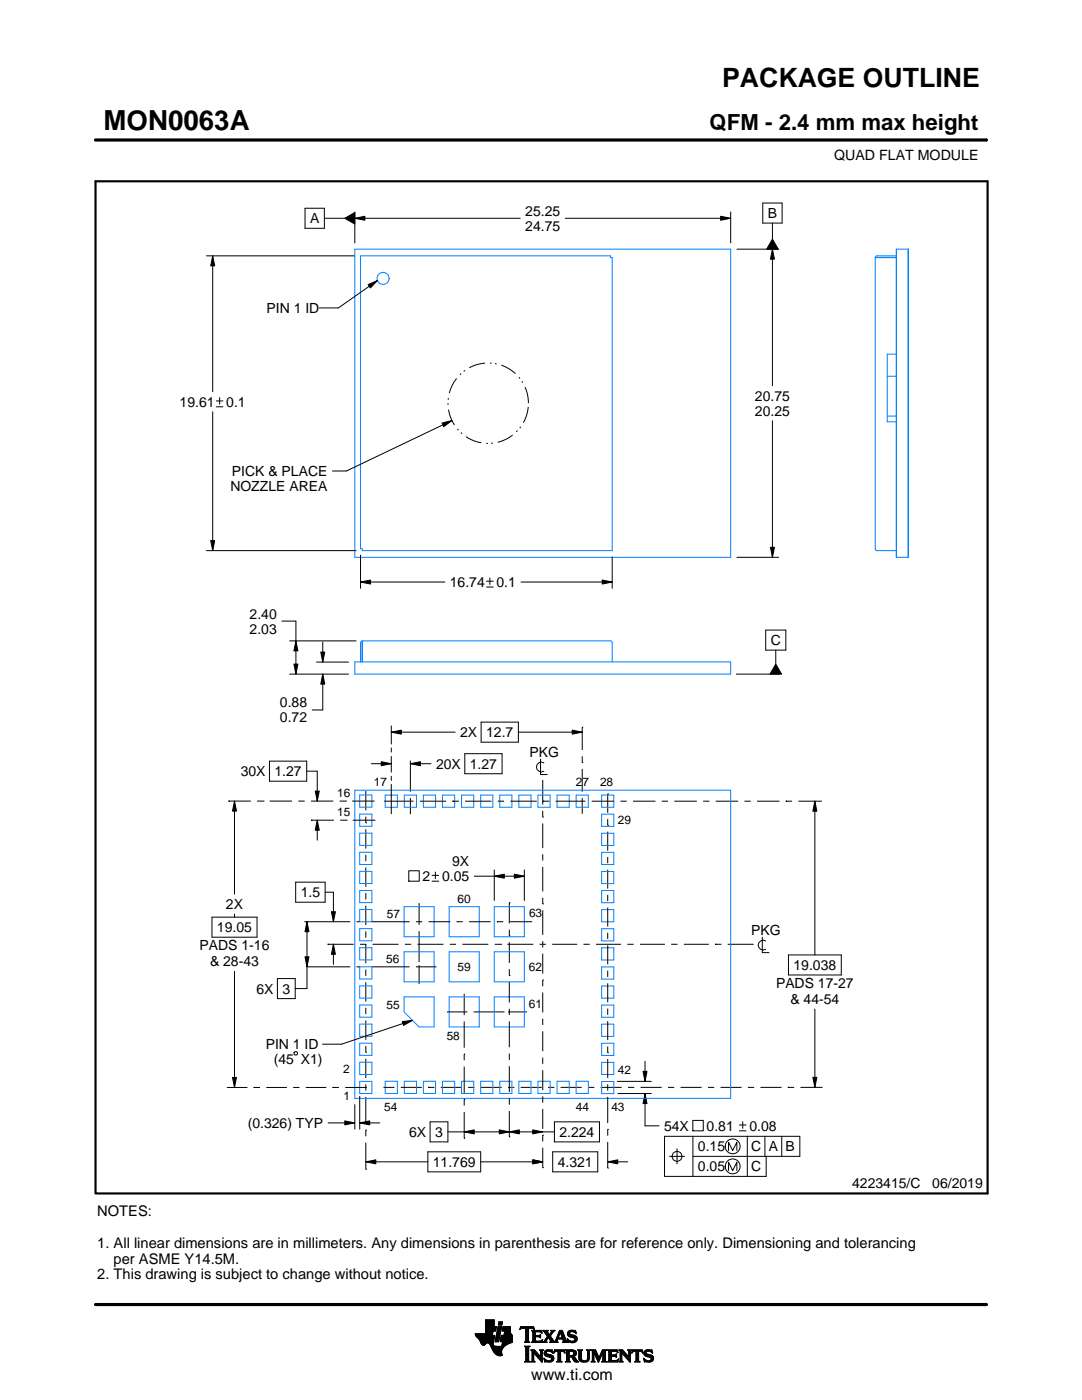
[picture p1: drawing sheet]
<svg xmlns="http://www.w3.org/2000/svg" width="216mm" height="279mm" viewBox="0 0 216 279" stroke-linecap="round" stroke-linejoin="round" font-family="sans-serif">
<g fill="none" stroke="#000" stroke-width=".2">
<path d="M19.1 27.9h177.7M196.8 27.7v.5M41.2 51.1h29.5M42.4 51.1l.4 2h-.8zM42.4 51.1v27.1M60.9 41.6h3.8v4h-3.8zM64.7 43.6h4.1M68.8 43.6l2-1.2v2.3zM70.8 43.6l2-.4v.8zM70.8 42.3v6.2M70.8 43.6h33M73.4 56.8l1.9-.8-1.4 1.5z"/>
<path d="M75.3 56l-7.8 5.5h-3.8M112.8 43.6h33M143.8 43.2l2 .4-2 .4zM145.8 42.3v6.2M147 49.7h8.4M152.2 40.5h3.9v4h-3.9zM154.1 49.7l.4 2h-.8zM154.1 44.5v3.2M154.1 49.7v27.3M154.1 47.7l1.2 2h-2.3zM43.8 79.4v1.3M42.4 82.2v27.7"/>
<path d="M43.2 80h1.3M43.2 81.2h1.3M88.2 84.4l2-.5-1.6 1.3zM90.2 83.9l-21.1 10.1h-2.8M154.1 84v27.2M41.2 109.9h29.8M42 107.9h.8l-.4 2zM71.9 116.2l2-.4v.8zM71.9 110.8v6.6M71.9 116.2h16.9M97.1 116h1.3M97.1 117.2h1.3"/>
<path d="M97.7 115.3v1.4M104 116.2h18.2M120.2 115.8l2 .4-2 .4zM122.2 111.1v6.3M147 111.2h8.4M153.7 109.2h.8l-.4 2zM56.2 124h2.8v10.5M57.8 134.5h11.7M57.8 127.9h13.2M58.6 132.5h.8l-.4 2zM59 127.9l.4 2h-.8zM63.2 132.1h6.3"/>
<path d="M64 130.1h.8l-.4 2zM64.4 134.5l.4 2h-.8zM64.4 128.1v4M64.4 134.5v7.2h-2.1M146.9 134.5h8.7M152.8 125.7h4v4h-4zM154.8 129.7v2.8M154.8 132.5l1.2 2h-2.4zM45.6 159.9h.1M45.6 159.9h4.4M46.8 159.9l.4 2h-.8zM46.8 159.9v18.5"/>
<path d="M51.3 159.9h1.3M52.6 159.9h.1M53.8 151.9h7.4v4h-7.4zM53.8 159.9h4.5M59.5 159.9h1.3M61.2 153.9h2.1v6M62 159.9h4.5M62.9 157.9h.8l-.4 2zM67.8 159.9h1.2M69 159.9h.1M70.3 159.9h4.4M73 157.9v3.8"/>
<path d="M74.1 152.4h4M76.1 152l2 .4-2 .4zM76.7 159.9h5.8M78.1 146.1l2-.4v.8zM78.1 144.9v3.6M78.1 149.3v.8M78.1 151v3.1M78.1 154.9v.8M78.1 156.5v5.9M78.1 146.1h12.7M81.9 152.4l2-.4v.8zM81.9 151.8v6.2"/>
<path d="M81.9 159.3v3.2M81.9 152.4h4.1M83.8 159.9h5.2M90.3 159.9h.1M90.3 159.9h1.3M92.7 150.4h7.5v4h-7.5zM92.8 159.9h5.3M96 144.1h7.4v4h-7.4zM99.3 159.9h1.3M101.8 159.9h5.3M103.4 146.1h12.8M107.9 151.5v3.1h1.3"/>
<path d="M108.3 155.7v4.9M108.4 159.9h.1M108.4 159.9h1.2M108.5 152.2a.98 .98 0 0 0-1.5 .9 .98 .98 0 0 0 1.5 .8M110.9 159.9h5.9M114.2 145.7l2 .4-2 .4zM116.1 159.9h.1M116.2 152.2h.1M116.2 145.1h.1M116.2 145.1v4.6M116.2 150.9v1.3M116.2 153.5v4.5"/>
<path d="M116.2 159.3v3.1M118.1 159.9h4.4M121.3 158.4h.1M121.3 158.4v3.8M123.8 159.9h1.3M126.3 159.9h4.5M132 159.9h1.3M134.6 159.9h4.4M140.3 159.9h1.3M142.8 159.9h4.5M148.5 159.9h1.3M151.1 159.9h4.4"/>
<path d="M156.8 159.9h.1M156.8 159.9h1.3M159.3 159.9h4.5M162.6 159.9l.4 2h-.8zM162.6 159.9v30.7M163.8 159.9h.1M59 176.1h5.9v4h-5.9zM62.1 163.7h.1M62.1 163.7h4.5M63.3 163.7l.4 2h-.8zM63.3 163.7v4M64.9 178.1h1.6v5.9"/>
<path d="M67.9 163.7h1.2M69.1 163.7h.1M70.4 163.7h4.5M73 164.2h.1M73 163v1.2M73 165.5v3.8M73 170.6v1.3M73 173.1v3.9M73 178.2v1.3M81.6 173.8h2.1v2.1h-2.1zM86.2 174.7h1.3M86.2 175.9h1.3"/>
<path d="M86.9 174v1.4M94.6 174.9h10M98.6 174.9l2-.4v.8zM98.6 173.6v6.1M102.6 174.5l2 .4-2 .4zM104.6 173.6v6.1M108.3 163.1h.1M108.3 161.8v1.3M108.3 164.3v4.9M108.3 170.5v1.2M108.3 173v4.9M108.3 179.2v1.2"/>
<path d="M121.3 164.7h.1M121.3 163.5v1.2M121.3 166v3.8M121.3 171v1.3M121.3 173.5v3.8M121.3 178.6v1.2M42.3 183h9v4h-9zM46.8 182.4v.6M46.8 193.8v23.2M55.4 195.3h3.5v4h-3.5zM60.7 184h9.2M60.9 191h.8l-.4 2z"/>
<path d="M61.2 193h8.7M61.3 184l.4 2h-.8zM61.3 184v13.3h-2.4M65.4 188.5h.1M65.4 188.5h5.2M66.1 182h.8l-.4 2zM66.5 188.5l.4 2h-.8zM66.5 188.5v4M71.1 193h.7M71.1 184h.7M71.8 188.5h1.3M73 180.8v3.8"/>
<path d="M73 185.9v1.2M73 188.4v3.8M73 193.5v1.3M73 196v3.9M74.2 193h7.5M74.2 184h7.5M74.3 188.5h5.2M80.8 188.5h1.2M83 193h4.1M83 184h1.3M83.3 188.5h5.2M83.6 180.2v4.4"/>
<path d="M83.6 185.8v6.2M83.6 192.6v3.8M85.5 184h4.3M89.7 188.5h1.3M91.1 184h1.2M92.3 188.5h5.2M92.6 198.3v4.3M93.6 184h4.3M98.7 188.5h1.3M99.2 184h.1M99.2 184h1.2M100 188.5h.1"/>
<path d="M101.2 188.5h5.2M101.6 194.7h.1M101.6 186.8h.1M101.6 180.1h.1M101.6 180.1v4.2M101.6 185.5v1.3M101.6 188v4.2M101.6 193.4v1.3M101.6 195.9v4.2M101.7 184h4.3M106 184h.1M107.7 188.5h1.2"/>
<path d="M108.3 195.6h.1M108.3 180.4h.1M108.3 181.7v4.9M108.3 187.8v1.3M108.3 190.3v4M108.3 195.6v1.2M108.3 198.1v4M110.2 188.5h5M116.4 188.5h1.3M118.9 188.5h5M121.3 181.1v3.8M121.3 186.2v1.2"/>
<path d="M121.3 188.7v3.8M121.3 193.7v1.3M121.3 196.2v3.8M125.2 188.5h1.2M127.7 188.5h5M133.9 188.5h1.3M136.5 188.5h4.9M142.7 188.5h.1M142.7 188.5h1.3M145.2 188.5h5M150.2 188.5h.1M152.1 187v3.1h1.3"/>
<path d="M152.8 187.8a.98 .98 0 0 0-1.5 .8 .98 .98 0 0 0 1.5 .9M157.3 190.6h10.6v4h-10.6zM45.3 217h4.1M46.4 215h.8l-.4 2zM50.6 217h.1M50.6 217h1.3M53.1 217h4.1M58.5 217h1.3M58.8 209.9h.4l.1 .2v.3l-.1 .2h-.4l-.1-.2v-.3zM61 217h4.1M66.4 217h.1M66.4 217h1.2"/>
<path d="M68.9 217h4.1M71.8 218.8v6.5M73 217h.1M73 210h.1M73 201.1v1.3M73 203.6v3.9M73 208.8v1.2M73 211.3v3.8M73 216.4v1.3M73 218.9v5.4M76.5 217h2.2M78.1 217h.1"/>
<path d="M80 217h4.2M80.3 203.9l2-.3-1.8 1zM82.3 203.6l-14.1 4.8h-3.8M85.4 217h.1M85.4 217h1.3M87.9 217h4.2M89.2 202h4.1M92.6 210.4h.1M92.6 219.4h.1M92.6 203.8v5.3M92.6 210.4v1.2M92.6 212.9v5.2"/>
<path d="M92.6 219.4v1.3M93.4 217h1.3M94.5 202h6.2M95.9 217h4.2M101.4 202h3.8M101.4 217h1.2M101.6 201.3v1.3M101.6 203.8v5.2M101.6 210.3v1.2M101.6 212.8v5.1M101.6 219.2v1.3M103.9 217h4.2"/>
<path d="M108.3 203.3v1.3M108.3 205.8v4M108.3 211.1v1.2M108.3 213.6v3.9M108.3 218.8v1.3M109.3 217h1.3M111.9 217h4.2M117.3 217h1.3M119.8 217h4.2M121.2 217h.1M121.3 210.1h.1M121.3 201.3v1.2"/>
<path d="M121.3 203.8v3.8M121.3 208.8v1.3M121.3 211.4v3.7M121.3 216.4v1.3M121.3 218.9v5.2M123.2 215.8h6.8M123.3 218.2h6.7M125.3 217h1.3M127.8 217h4.2M128.3 213.8h.8l-.4 2zM128.7 218.2l.4 2h-.8zM128.7 218.2v6.5h2.8"/>
<path d="M128.7 211.8v4M133.3 217h1.2M135.8 217h4.2M141.3 217h1.2M143.8 217h4.2M149.2 217h1.3M151.7 217h4.2M157.2 217h.1M157.2 217h1.3M159.7 217h4.2M162.2 215h.8l-.4 2zM162.6 201.4v15.6"/>
<path d="M163.9 217h.1M65.5 224.1h5.3M68.8 223.7l2 .4-2 .4zM70.8 220.5v4.8M71.8 224.1l2-.4v.8zM71.8 224.1h4M73 231.9l2-.4v.8zM73 225.5h.1M73 233.4h.1M73 225.5v1.3M73 228v5.4M73 231.9h12.4"/>
<path d="M85.4 229.9h10.5v4h-10.5zM85.8 223.9h3.6v4h-3.6zM89.4 225.9h21.2M92.6 225.9l2-.4v.8zM92.6 227.2h.1M92.6 221.9v5.3M95.9 231.9h12.4M99.6 225.5l2 .4-2 .4zM101.6 225.9l2-.4v.8zM101.6 226.9h.1M101.6 221.7v5.2M106.3 225.5l2 .4-2 .4z"/>
<path d="M106.3 231.5l2 .4-2 .4zM108.3 226.5h.1M108.3 233h.1M108.3 221.3v4M108.3 226.5v1.3M108.3 229.1v3.9M110.3 229.9h9v4h-9zM110.6 223.9h9v4h-9zM121.3 231.9l2-.4v.8zM121.3 225.4h.1M121.3 233.1h.1M121.3 225.4v1.2"/>
<path d="M121.3 227.9v5.2M121.3 231.9h4M133.6 230.8h3M135.1 229.3v3M138.2 223.6h2.1v2.1h-2.1zM138.3 230.8h21.3v-4h-27v8h20.3v-4M138.3 226.8v8M145.4 229.6v-1.7l.8 1.7 .8-1.7v1.7M145.4 233.6v-1.7l.8 1.7 .8-1.7v1.7M147.5 224.5h1.4M147.5 225.7h1.4M148.2 223.9v1.3"/>
<path d="M149.1 226.8v8M152.6 226.8v4M156 226.8v4M94.8 266.2h3.5M94.8 266.3h3.5M94.9 266.4h3.3M94.9 266.5h3.8l-.2 1.2M94.9 266.5h3.8M95 266.6h3.7M95 266.7h3.7M95.1 266.8h3.6M95.2 266.9h3.4"/>
<path d="M95.3 267h3.3M95.4 267.1h3.2M95.5 267.2h3.1M95.6 267.3h3M95.7 267.4h2.8M95.7 267.5h2.8M95.8 267.6h2.7M95.8 267.7h2.7M95.9 267.8h2.6M95.9 267.9h2.5M95.9 268h2.5M96 268h1.1"/>
<path d="M96 268.1h1M96.1 268.2h.8M96.1 268.3h.7M96.2 268.4h.6M96.3 268.4h.4M96.9 266.1h1.4M96.9 266h1.4M96.9 265.9h1.4M96.9 265.8h1.5M96.9 265.7h1.5M96.9 264.7l2.2 .1-.2 .9h-.5l-.2 .8M96.9 265.6h2"/>
<path d="M96.9 265.5h2M96.9 265.4h2M96.9 265.3h2.1M96.9 265.2h2.1M96.9 265.1h2.1M96.9 265h2.1M96.9 264.9h2.1M96.9 264.8h2.2M96.9 264.6h1.7M96.9 264.5h1.7M96.9 264.4h1.7M96.9 264.3h1.7"/>
<path d="M96.9 264.2h1.7M96.9 264.1h1.7M96.9 264h1.7M96.9 263.9h1.7M96.9 263.8h1.7M96.9 263.7h1.7M96.9 263.6h1.7M96.9 263.5h1.7M96.9 263.4h1.7M97.5 268h.9M97.6 268.1h.8M97.7 268.2h.7"/>
<path d="M97.7 268.3h.7M97.8 268.4h.6M97.9 268.5h.6M97.9 268.6h.7M98 268.7h1.1M98 268.8h2.6M98 268.8h2.5M98.1 268.9h2.3M98.1 269h2.3M98.1 269.1h2.2M98.2 269.2h2.1M98.2 269.2h2"/>
<path d="M98.2 269.3h2M98.3 269.4h1.9M98.3 269.5h1.8M98.4 269.6h1.7M98.4 268v.4l.3 .2 2 .1M98.5 269.7h1.6M98.5 267.7l-.1 .3M98.5 269.8h1.6M98.6 269.9h1.5M98.6 264.8v-1.4h-1.7v2.8h-2.1l.1 .3 .7 .8 .7 1.1 .3 .1 .6-.5 .4 .1 1 1.8 .8 .6h.8l-.1-1 .8-1M98.6 270h1.5M98.7 270h1.4"/>
<path d="M98.8 270.1h1.3M98.8 267.7h.7M98.8 267.6h.7M98.8 267.5h.7M98.9 270.2h1.2M98.9 267.4h.7M98.9 267.3h.7M98.9 267.2h.7M98.9 267.1h.7M98.9 267h.7M98.9 270.3h1.3M99 266.9h.6"/>
<path d="M99 266.9h.7M99 266.8h.7M99 266.7h.7M99 266.6h.7M99 266.5h.7M99.1 270.4h1.1M99.1 266.4h.7M99.1 266.3h.7M99.1 266.2h.7M99.1 266.1h.7M99.1 266h.7M99.2 265.9h.7"/>
<path d="M99.2 265.8h.7M99.2 270.4h1M99.2 265.7h.7M99.2 265.6h.7M99.2 265.5h.7M99.3 265.4h.6M99.3 265.4h.7M99.3 265.3h.7M99.3 265.2h.7M99.3 265.1h.7M99.3 265h.7M99.4 270.5h.8"/>
<path d="M99.4 264.9h.7M99.4 264.8h.7M99.4 264.8h.7l-.6 3h-.7zM99.4 264.5l.2-.7h.7l-.2 .7h-.7M99.5 264.4h.6M99.5 264.3h.7M99.5 264.2h.7M99.5 264.1h.7M99.5 264h.7M99.5 263.9h.7M99.6 263.8h.7M99.8 270.6h.1"/>
<path d="M99.8 267.7h2.4M99.8 267.6h2.4M99.8 267.5h2.4M99.9 267.4h2.3M99.9 267.3h2.3M99.9 267.2h2.3M99.9 267.1h2.3M99.9 267h2.3M99.9 266.9h2.3M100 266.9h2.2M100 266.8h2.2M100 266.7h2.2"/>
<path d="M100 266.6h2.2M100 266.5h2.2M100.1 268.6h.7M100.2 268.5h.7M100.2 268.4h.8M100.2 268.4h.9M100.2 268.3h1M100.2 268.2h1.2M100.2 265.6h1.6M100.2 268.1h1.4M100.2 265.5h1.6M100.2 268h1.6"/>
<path d="M100.3 265.4h1.5M100.3 268h1.7M100.3 267.9h1.9M100.3 265.3h1.5M100.3 267.8h1.9M100.3 265.2h1.5M100.3 265.1h1.5M100.3 265h1.5M100.4 264.9h1.4M100.4 264.8h1.4M100.6 266.5l.1-.8h-.5l.2-.9h1.4l.1 1.1 .3 .6v1.4l-1.3 .6M100.6 266.4h1.5"/>
<path d="M100.6 266.3h1.4M100.6 266.2h1.4M100.6 266.1h1.3M100.7 266h1.2M100.7 265.9h1.2M100.7 265.8h1.1M100.7 265.7h1.1M102.2 266.5h-2.2l-.2 1.1 .5 .2-.2 .9M103.7 265.3h.1M103.8 265.2h.2M103.8 265h2.8M103.8 264.9h2.7"/>
<path d="M103.9 264.8h2.6M104.7 267.8h1M104.7 271.8h1.1M104.7 268.7h1M104.8 267.7h.7M104.8 271.7h.8M104.9 265.2h.6M104.9 268.9h.6M104.9 267.6h.6M104.9 267.5l-.2 .3M104.9 267.5h.6M104.9 267.4h.6"/>
<path d="M104.9 267.3h.6M104.9 267.2h.6M104.9 267.1h.6M104.9 267h.6M104.9 266.8h.6M104.9 266.7h.6M104.9 266.6h.6M104.9 266.5h.6M104.9 266.4h.6M104.9 266.3h.6M104.9 266.2h.6M104.9 266.1h.6"/>
<path d="M104.9 265.9h.6M104.9 265.8h.6M104.9 265.7h.6M104.9 265.6h.6M104.9 265.5h.6M104.9 265.4h.6M104.9 265.3h.6M104.9 271.5h.6M104.9 269h.6M104.9 271.4h.6M104.9 271.4v-2.4l-.2-.4h1.1l-.3 .4v2.4M104.9 271.4l-.2 .4h1.1l-.3-.4"/>
<path d="M104.9 271.3h.6M104.9 271.2h.6M104.9 271.1h.6M104.9 271h.6M104.9 270.9h.6M104.9 270.8h.6M104.9 270.6h.6M104.9 270.5h.6M104.9 270.4h.6M104.9 270.3h.6M104.9 270.2h.6M104.9 270.1h.6"/>
<path d="M104.9 270h.6M104.9 269.9h.6M104.9 269.8h.6M104.9 269.6h.6M104.9 269.5h.6M104.9 269.4h.6M104.9 269.3h.6M104.9 269.2h.6M104.9 269.1h.6M105.5 267.5l.2 .3M105.5 267.5v-2.3l.7-.1 .4 .3-.1-.6h-2.6l-.1 .6 .4-.3 .7 .1v2.3M105.7 267.8h-1"/>
<path d="M105.9 271.8h.8M105.9 269.4h.8M106.1 269.5h.7M106.1 267.8h2M106.1 271.7h.5M106.2 269.6h.7M106.2 271.5h.3M106.2 265.6h1.8M106.2 269.8h.8M106.2 271.4h.3M106.2 271.4l-.3 .4h.8l-.2-.4M106.2 271.3h.3"/>
<path d="M106.2 271.2h.3M106.2 271.1h.3M106.2 271h.3M106.2 270.9h.3M106.2 270.8h.3M106.2 270.6h.3M106.2 270.5h.3M106.2 270.4h.3M106.2 270.3h.3M106.2 270.2h.3M106.2 270.1h.3M106.2 270h1"/>
<path d="M106.2 269.9h.9M106.2 269.8v1.6M106.2 269.8l-.3-.4h.8l1.2 1.4M106.3 267.7h1.8M106.3 265.7h1.8M106.3 267.6h.6M106.3 265.8h.6M106.3 267.5l-.2 .3M106.3 267.5h.5M106.3 267.4h.5M106.3 267.3h.5M106.3 267.2h.5"/>
<path d="M106.3 267.1h.5M106.3 267h.5M106.3 266.8h.5M106.3 266.7h1.6M106.3 266.6h1.6M106.3 266.5h.5M106.3 266.4h.5M106.3 266.3h.5M106.3 266.2h.5M106.3 266.1h.5M106.3 265.9h.5M106.4 265.2h.2"/>
<path d="M106.5 270h.1M106.5 270v1.4M106.5 265.3h.1M106.6 270.1h.7M106.7 270.2h.7M106.8 270.3h.7M106.8 265.9l.2-.1h.6l.6 .2-.2-.5h-1.9l.2 .3v1.7M106.8 265.9v.6h.8l.3-.2v.7M106.9 270.4h.7M107 270.5h.7M107.1 270.6h.7M107.2 270.8h1"/>
<path d="M107.3 270.9h.9M107.4 271h.8M107.5 271.1h.7M107.6 271.2h.6M107.6 266.5h.3M107.7 271.3h.5M107.7 269.4h.7M107.7 266.8h.2M107.7 267.6h.5M107.8 266.4h.1M107.8 271.4h.4M107.8 267h.1"/>
<path d="M107.8 265.8h.3M107.8 269.5h.5M107.9 271.5h.3M107.9 269.6h.3M107.9 267l-.3-.2h-.8l.1 .8h.9l.5-.2M107.9 269.8h.3M107.9 270.6h.3M107.9 270.5h.3M107.9 270.4h.3M107.9 270.3h.3M107.9 270.2h.3M107.9 270.1h.3"/>
<path d="M107.9 270h.3M107.9 269.9h.3M107.9 269.8v1M107.9 269.8l-.2-.4h.7l-.2 .4M108 271.7h.2M108 265.9h.1M108 267.5h.2M108.1 271.8h.1M108.1 266.1h.1M108.2 267.4h.1M108.2 269.8v2.1l-1.7-1.9M108.2 267.8h.9"/>
<path d="M108.3 267.4l-.2 .5-2-.1M108.3 265.6h1M108.5 267.7h.5M108.5 271.1l.8 .4h.5l.2-.1-.1-.4-1-.4-.3-.3 .1-.7 .7-.2 .6 .1 .2-.1 .1 .6-.9-.3-.3 .1-.1 .3 1.3 .4 .2 .6M108.5 271.1h.1M108.5 265.7h.7M108.5 271.2h.2M108.6 271.3h.2M108.6 270.1h.4M108.6 270h.4M108.6 270.2h.6M108.6 267.6h.4"/>
<path d="M108.6 271.4h.4M108.6 269.9h.4M108.6 270.3h1M108.6 265.8h.7M108.6 271.5h.8M108.6 269.8h.5M108.7 271.7h1.5M108.7 270.4h1.3M108.7 267.5h.3M108.7 271.8h.1M108.7 265.9h.6M108.7 269.6h1.5"/>
<path d="M108.8 267.4h.3M108.8 270.5h1.5M108.8 266.1h.6M108.8 269.5h1.4M108.8 267.3h.4M108.9 266.2h.6M108.9 267.2h.4M108.9 266.3h.6M108.9 270.6h1.5M109 267.1h.3M109 266.4h1M109.1 271.8h.9"/>
<path d="M109.1 269.4h.7M109.1 267h.9M109.1 266.5h.8M109.1 267.8h-.9M109.2 266.8h.8M109.2 266.6h.6M109.2 266.7h.7M109.2 266.7l-.6 .9-.4 .2M109.3 270.8h1.1M109.5 267.1h.6M109.6 267.2h.6M109.7 271.5h.7"/>
<path d="M109.7 267.3h.6M109.7 267.8l.2-.2-.5-.7-.4 .8 .1 .1M109.7 267.8h1.6M109.7 266.3h.4M109.7 267.4h.6M109.8 270.9h.7M109.8 266.2h.3M109.8 266.6l.9 1.2 1-2.3h.5l.8 2.1 .3 .2M109.8 267.5h.6M109.9 266.1h.3M109.9 269.8h.4M109.9 267.6h.6"/>
<path d="M109.9 267.7h.7M109.9 271.4h.5M109.9 265.9h.4M110 271h.5M110 265.6h.7M110 265.9l-.4 .5-.4-.6 .2-.3h-1.1l.9 1.2M110 265.9l.1-.2-.2-.2h.8l-.9 1.1M110 271.3h.5M110 265.8h.4M110 271.1h.5M110 271.2h.5M110.1 269.4h.1"/>
<path d="M110.1 265.7h.4M110.1 269.9h.2M110.2 270h.1M110.5 270h.1M110.5 269.9h.2M110.5 271.1l-.2 .5-.8 .3-.6-.2-.2 .1-.2-.7M110.5 269.8h.3M110.6 269.6h2.1M110.6 269.5h2M110.6 269.4h2M110.7 267.7h.5M110.8 267.6h.4"/>
<path d="M110.9 267.5h.3M110.9 267.4h.3M111 267.3h.3M111 267.2h1.8M111 267.1h1.8M111.1 267h.3M111.1 271.8h1M111.1 266.8h.4M111.2 266.7h.3M111.2 267.5l.1-.2h1l.1 .2M111.2 267.5v.3h.1M111.2 266.6h.3"/>
<path d="M111.3 266.5h.3M111.3 271.7h.6M111.3 266.4h.3M111.3 271.5h.6M111.3 267.8h-1.6M111.3 269.8h.6M111.4 266.3h.3M111.4 271.4h.5M111.4 271.4l-.1-1.7h-.4l-.4 .4 .2-.7h1.9l.1 .7-.3-.4h-.5v1.7M111.4 270.5h.5M111.4 270.4h.5M111.4 270.3h.5"/>
<path d="M111.4 270.2h.5M111.4 270.1h.5M111.4 270h.5M111.4 269.9h.5M111.4 271.4l-.3 .4h1l-.2-.4M111.4 271.3h.5M111.4 271.2h.5M111.4 271.1h.5M111.4 271h.5M111.4 270.9h.5M111.4 270.8h.5M111.4 270.6h.5"/>
<path d="M111.4 266.2h.3M111.4 266.1h.4M111.5 265.9h.9M111.5 265.8h.8M111.6 265.7h.7M111.6 265.6h.6M111.8 265.9l.4 1.1h-.8zM111.9 266.1h.5M111.9 266.2h.5M111.9 266.3h.6M112 266.4h.5M112 266.5h.6"/>
<path d="M112.1 266.6h.5M112.1 266.7h.6M112.1 266.8h.6M112.2 267h.5M112.2 267.8h1.1M112.3 267.3h.6M112.3 267.4h.6M112.4 267.5h.6M112.4 267.5v.3h-.2M112.4 269.8h.3M112.4 267.6h.6M112.4 267.7h.7"/>
<path d="M112.6 269.9h.1M112.6 270h.2M112.8 271.8h1M112.8 269.4h1.6M113 269.5h1.7M113 271.7h.7M113 269.6h1.9M113 271.5h.6M113 269.8h.6M113 271.4h.6M113 271.4l-.2 .4h1l-.2-.4M113 271.3h.6"/>
<path d="M113 271.2h.6M113 271.1h.6M113 271h.6M113 270.9h.6M113 270.8h1.5M113 270.6h1.6M113 270.5h1.8M113 270.4h.6M113 270.3h.6M113 270.2h.6M113 270.1h.6M113 270h.6"/>
<path d="M113 269.9h.6M113 269.8v1.6M113 269.8l-.2-.4h1.4l.6 .2 .2 .3v.4l-.2 .3-.4 .1M113.2 267.3h.2M113.2 267.4h.3M113.2 266.2h.5M113.2 266.3h.6M113.2 266.1h.5M113.3 267.5h.3M113.3 267.8h-1.1M113.3 266.4h.9M113.3 265.9h.4"/>
<path d="M113.3 267.6h.6M113.3 266.5h1.3M113.3 267.7h1.6M113.3 265.8h.5M113.3 267.8h.2M113.4 266.6h1.5M113.4 265.7h1.5M113.4 265.7l.5-.2 .7 .1 .2-.1 .1 .7-.7-.4h-.4l-.1 .3 .1 .2 .9 .2 .4 .3 .1 .5-.3 .5-.6 .2-.7-.2-.2 .1-.2-.7 .9 .5 .5-.1 .1-.3-.2-.3-1.1-.4-.2-.4zM113.5 266.7h1.5M113.5 265.6h1.4M113.6 271.4v-.6h.4l.7 1h.8M113.6 269.9l.1-.2 .7 .2v.4l-.4 .2"/>
<path d="M113.6 269.9v.6M113.7 267.8h1.1M113.8 266.8h1.3M113.8 265.5h.6M114 268h.4M114.1 270.9h.6M114.2 271h.6M114.2 271.1h.7M114.3 271.2h.6M114.3 267h.8M114.3 269.8h.7M114.3 270.4h.6"/>
<path d="M114.4 271.3h.6M114.4 270.7l1.1 1.1M114.4 270.7h.1M114.4 271.4h.7M114.4 269.9h.6M114.4 270.3h.6M114.5 267.6h.5M114.5 270.2h.5M114.5 270h.5M114.5 265.8h.4M114.5 270.1h.5M114.5 271.5h.7"/>
<path d="M114.6 271.7h.7M114.6 267.1h.6M114.6 267.5h.5M114.7 267.2h.5M114.7 267.4h.5M114.7 265.9h.3M114.7 267.3h.5M114.7 271.8h.8M114.8 266.1h.2M114.9 266.2h.1M115.3 269.4h.9M115.4 269.5h.7"/>
<path d="M115.5 269.6h.5M115.5 269.8h.5M115.5 269.8v1.4l.4 .5 .6 .2 .7-.1 .3-.3 .1-.5M115.5 271h.5M115.5 270.9h.5M115.5 270.8h.5M115.5 270.6h.5M115.5 270.5h.5M115.5 270.4h.5M115.5 270.3h.5M115.5 270.2h.5M115.5 270.1h.5"/>
<path d="M115.5 270h.5M115.5 269.9h.5M115.5 269.8l-.2-.4h.9l-.2 .4M115.5 271.1h.5M115.5 271.2h.5M115.5 271.3h.6M115.6 271.4h.6M115.7 271.5h.8M115.8 271.7h1.5M116 271l.2 .4 .5 .2 .4-.2 .2-.4M116 269.8v1.2M116 271.8h1.1"/>
<path d="M116.8 271.5h.6M117 269.4h.8M117.1 271.4h.4M117.2 269.5h.5M117.2 271.3h.4M117.2 269.6h.4M117.2 271.2h.4M117.2 271.1h.4M117.3 269.8h.3M117.3 271h.3M117.3 270.9h.3M117.3 270.8h.3"/>
<path d="M117.3 270.6h.3M117.3 270.5h.3M117.3 270.4h.3M117.3 270.3h.3M117.3 270.2h.3M117.3 270.1h.3M117.3 270h.3M117.3 269.9h.3M117.6 269.8l.2-.4h-.8l.2 .3 .1 1.3M117.6 269.8v1.2M118 271.8h.7M118 269.4h.8"/>
<path d="M118.1 269.5h.8M118.1 271.7h.5M118.2 269.6h.7M118.2 271.5h.3M118.2 269.8h.8M118.2 271.4h.3M118.2 269.8l-.2-.4h.8l.7 1.6 .7-1.6h.9l-.3 .4M118.2 271.4l-.2 .4h.7l-.2-.4M118.2 271.3h.3M118.2 271.2h.3M118.2 271.1h.3M118.2 271h.3"/>
<path d="M118.2 270.9h.3M118.2 270.8h.3M118.2 270.6h.3M118.2 270.5h.3M118.2 270.4h.3M118.2 270.3h.3M118.2 270.2h.3M118.2 270.1h.3M118.2 270h.9M118.2 269.9h.8M118.2 269.8v1.6M118.6 270.1h.5"/>
<path d="M118.6 270.2h.6M118.7 270.3h.5M118.7 270.4h.6M118.8 270.5h.5M118.8 270.6h.6M118.9 270.8h.5M118.9 270.9h.6M119 271h.8M119 271.1h.8M119.1 271.2h.6M119.1 271.3h.6M119.2 271.4h.4"/>
<path d="M119.2 271.5h.4M119.3 271.7h.2M119.3 271.8h.2M119.6 270.9h.3M119.6 270.8h.3M119.7 270.6h.3M119.7 270.5h.3M119.8 270.4h.3M119.8 270.3h.3M119.9 270.2h.3M119.9 270.1h.3M120 270h.8"/>
<path d="M120 269.9h.8M120 269.8h.8M120.1 271.8h1M120.1 269.6h.7M120.1 269.5h.8M120.2 269.4h.9M120.2 271.7h.7M120.3 271.5h.5M120.3 271.4h.5M120.3 271.4l-.2 .4h1l-.3-.4M120.3 271.4v-1.5l-.9 2-.9-2v1.5M120.3 271.3h.5"/>
<path d="M120.3 271.2h.5M120.3 271.1h.5M120.3 271h.5M120.3 270.9h.5M120.3 270.8h.5M120.3 270.6h.5M120.3 270.5h.5M120.3 270.4h.5M120.3 270.3h.5M120.3 270.2h.5M120.3 270.1h.5M120.8 269.8v1.6"/>
<path d="M121.2 271.8h2M121.2 269.4h1.9M121.4 269.5h1.8M121.4 271.7h1.9M121.5 269.6h1.7M121.5 271.5h1.8M121.5 269.8h.5M121.5 271.4h.5M121.5 269.8l-.3-.4h1.9l.2 .6M121.5 269.9h.5M121.5 269.8v1.6M121.5 271.3h.5"/>
<path d="M121.5 271.2h.5M121.5 271.1h.5M121.5 271h.5M121.5 270.9h.5M121.5 270.8h.5M121.5 270.6h1.5M121.5 270.5h1.5M121.5 270.4h1.5M121.5 270.3h.5M121.5 270.2h.5M121.5 270.1h.5M121.5 270h.5"/>
<path d="M122.6 270.4l.4-.2v.7l-.2-.2h-.8v.7l.2 .1M122.9 270.8h.1M122.9 270.3h.1M123 269.8h.3M123.1 271.4h.3M123.2 269.9h.1M123.3 270h.1M123.3 270l-.4-.3h-.8l-.1 .7M123.3 271.3h.1M123.4 271.2h.1M123.4 271.2l-.2 .6h-2l.3-.4M123.4 271.2l-.3 .3h-.4"/>
<path d="M123.5 271.8h.8M123.5 269.4h.7M123.6 269.5h.7M123.7 271.7h.5M123.7 269.6h.7M123.7 271.5h.4M123.7 269.8h.8M123.7 271.4h.4M123.7 271.4l-.2 .4h.8l-.2-.4M123.7 271.3h.4M123.7 271.2h.4M123.7 271.1h.4"/>
<path d="M123.7 271h.4M123.7 270.9h.4M123.7 270.8h.4M123.7 270.6h.4M123.7 270.5h.4M123.7 270.4h.4M123.7 270.3h.4M123.7 270.2h.4M123.7 270.1h.4M123.7 270h1M123.7 269.9h.9M123.7 269.8v1.6"/>
<path d="M123.7 269.8l-.2-.4h.7l1.2 1.4 .1-1M124.1 270v1.4M124.1 270h.1M124.2 270.1h.6M124.2 270.2h.7M124.3 270.3h.7M124.4 270.4h.7M124.5 270.5h.7M124.6 270.6h.7M124.7 270.8h1.1M124.8 270.9h1M124.9 271h.9"/>
<path d="M125 271.1h.8M125.1 271.2h.7M125.2 271.3h.6M125.2 269.4h.8M125.3 271.4h.5M125.4 269.5h.5M125.4 271.5h.4M125.4 269.6h.4M125.5 269.8h.3M125.5 269.8l-.3-.4h.8l-.2 .4M125.5 270.4h.3M125.5 270.3h.3"/>
<path d="M125.5 270.2h.3M125.5 270.1h.3M125.5 270h.3M125.5 269.9h.3M125.5 270.6h.3M125.5 270.5h.3M125.5 271.7h.3M125.6 271.8h.2M125.8 269.8v2.1l-1.7-1.9M126 270h.1M126.1 269.9h.1M126.1 269.8h.3"/>
<path d="M126.1 269.6h2.1M126.2 269.5h2M126.2 269.4h2M126.6 271.8h1.1M126.9 271.7h.6M126.9 271.5h.5M126.9 269.8h.5M126.9 271.4h.5M126.9 271.4v-1.7h-.5l-.3 .4 .1-.7h1.9l.2 .7-.4-.4h-.5v1.7M126.9 270.5h.5M126.9 270.4h.5M126.9 270.3h.5"/>
<path d="M126.9 270.2h.5M126.9 270.1h.5M126.9 270h.5M126.9 269.9h.5M126.9 271.4l-.3 .4h1.1l-.3-.4M126.9 271.3h.5M126.9 271.2h.5M126.9 271.1h.5M126.9 271h.5M126.9 270.9h.5M126.9 270.8h.5M126.9 270.6h.5"/>
<path d="M128 269.8h.3M128.1 269.9h.2M128.2 270h.1M128.4 271.1h.1M128.4 271.2h.2M128.5 271.3h.2M128.5 270.1h.4M128.5 270h.4M128.5 270.2h.6M128.5 271.4h.4M128.5 269.9h.4M128.5 270.3h1"/>
<path d="M128.5 271.5h.8M128.5 269.8h.5M128.6 271.7h1.5M128.6 270.4h1.3M128.6 271.8h.1M128.6 269.6h1.5M128.7 270.5h1.5M128.7 269.5h1.4M128.8 270.6h1.5M128.9 271.8h1M129 269.4h.7M129.1 270.8l-.6-.4 .1-.7 .5-.3 .8 .1 .2-.1 .1 .7-.8-.4-.4 .1-.1 .2 1.3 .5 .2 .6"/>
<path d="M129.1 270.8l.7 .2v.4l-.6 .1-.8-.4M129.2 270.8h1.1M129.6 271.5h.7M129.6 270.9h.8M129.8 269.8h.4M129.8 271.4h.5M129.9 271h.5M129.9 271.3h.5M129.9 271.1h.5M129.9 271.2h.5M129.9 269.4h.2M130 269.9h.2"/>
<path d="M130.1 270h.1M130.4 271.1l-.3 .5-.7 .3-.6-.2-.2 .1-.2-.7"/>
<circle cx="135.1" cy="230.8" r=".99"/>
<circle cx="146.2" cy="228.8" r="1.49"/>
<circle cx="146.2" cy="232.8" r="1.49"/>
</g>
<g fill="#000">
<path d="M42.4 51.1l.4 2h-.8zM68.8 43.6l2-1.2v2.3zM70.8 43.6l2-.4v.8zM73.4 56.8l1.9-.8-1.4 1.5zM143.8 43.2l2 .4-2 .4zM154.1 49.7l.4 2h-.8zM154.1 47.7l1.2 2h-2.3zM88.2 84.4l2-.5-1.6 1.3zM42 107.9h.8l-.4 2zM71.9 116.2l2-.4v.8zM120.2 115.8l2 .4-2 .4zM153.7 109.2h.8l-.4 2z"/>
<path d="M59 127.9l.4 2h-.8zM58.6 132.5h.8l-.4 2zM64 130.1h.8l-.4 2zM64.4 134.5l.4 2h-.8zM154.8 132.5l1.2 2h-2.4zM46.8 159.9l.4 2h-.8zM62.9 157.9h.8l-.4 2zM78.1 146.1l2-.4v.8zM76.1 152l2 .4-2 .4zM81.9 152.4l2-.4v.8zM114.2 145.7l2 .4-2 .4zM162.6 159.9l.4 2h-.8z"/>
<path d="M63.3 163.7l.4 2h-.8zM98.6 174.9l2-.4v.8zM102.6 174.5l2 .4-2 .4zM61.3 184l.4 2h-.8zM60.9 191h.8l-.4 2zM66.5 188.5l.4 2h-.8zM66.1 182h.8l-.4 2zM46.4 215h.8l-.4 2zM80.3 203.9l2-.3-1.8 1zM128.7 218.2l.4 2h-.8zM128.3 213.8h.8l-.4 2zM162.2 215h.8l-.4 2z"/>
<path d="M68.8 223.7l2 .4-2 .4zM71.8 224.1l2-.4v.8zM73 231.9l2-.4v.8zM92.6 225.9l2-.4v.8zM101.6 225.9l2-.4v.8zM99.6 225.5l2 .4-2 .4zM106.3 225.5l2 .4-2 .4zM106.3 231.5l2 .4-2 .4zM121.3 231.9l2-.4v.8z"/>
</g>
<path d="M19.1 36.2h178v202h-178z" fill="none" stroke="#000" stroke-width=".43"/>
<path d="M19 27.9h177.8M19 260.3h177.8" fill="none" stroke="#000" stroke-width=".63"/>
<g fill="none" stroke="#0080ff" stroke-width=".2">
<path d="M70.8 49.7h75v61.5h-75zM71.9 51.1h49.9v.3h.4v58.5h-49.9v-.4h-.4zM174.6 51.4v58.1l.4 .4h3.8M174.6 51.4h4.2M178.8 51.1h-3.8l-.4 .3M178.8 51.4h-3.9M178.8 49.7h2.5v61.5h-2.5zM178.9 49.7v61.5M181.2 49.7v61.5M177 75.1h1.8M178.8 70.7h-1.8v13.5h1.8M177 83h1.8"/>
<path d="M70.8 132.1h75v2.4h-75zM72.3 128.2l-.1 3.9M72.3 127.9h49.5l.4 .4v3.8M72.3 127.9l-.4 .4v3.8M72.3 127.9v4.2M70.8 157.7h75v61.5h-75zM71.8 158.7h2.4v2.4h-2.4zM79.3 158.7h-2.4v2.4h2.4v-2.4M80.7 158.7h2.4v2.4h-2.4zM84.5 158.7h2.4v2.4h-2.4zM88.3 158.7h2.4v2.4h-2.4zM92.1 158.7h2.4v2.4h-2.4z"/>
<path d="M95.9 158.7h2.4v2.4h-2.4zM99.7 158.7h2.5v2.4h-2.5zM103.5 158.7h2.5v2.4h-2.5zM107.3 158.7h2.5v2.4h-2.5zM111.2 158.7h2.4v2.4h-2.4zM115 158.7h2.4v2.4h-2.4zM120 158.7h2.5v2.4h-2.5zM71.8 162.5h2.4v2.4h-2.4zM71.8 166.3h2.4v2.4h-2.4zM71.8 170.1h2.4v2.4h-2.4zM71.8 173.9h2.4v2.4h-2.4zM71.8 177.7h2.4v2.4h-2.4z"/>
<path d="M120 162.5h2.5v2.4h-2.5zM120 166.3h2.5v2.4h-2.5zM120 170.1h2.5v2.4h-2.5zM120 173.9h2.5v2.4h-2.5zM120 177.7h2.5v2.5h-2.5zM71.8 181.5h2.4v2.5h-2.4zM71.8 185.3h2.4v2.5h-2.4zM71.8 189.1h2.4v2.5h-2.4zM71.8 193h2.4v2.4h-2.4zM71.8 196.8h2.4v2.4h-2.4zM80.6 199h6v6h-3l-3-3zM80.6 181h6v6h-6z"/>
<path d="M80.6 190h6v6h-6zM89.6 181h6v6h-6zM89.6 190h6v6h-6zM89.6 199h6v6h-6zM98.6 199h6v6h-6zM98.6 181h6v6h-6zM98.6 190h6v6h-6zM120 196.8h2.5v2.4h-2.5zM120 193h2.5v2.4h-2.5zM120 189.2h2.5v2.4h-2.5zM120 185.3h2.5v2.5h-2.5zM120 181.5h2.5v2.5h-2.5z"/>
<path d="M71.8 200.6h2.4v2.4h-2.4zM71.8 204.4h2.4v2.4h-2.4zM71.8 208.2h2.4v2.4h-2.4zM71.8 212h2.4v2.4h-2.4zM71.8 215.8h2.4v2.4h-2.4zM79.3 218.2h-2.4v-2.4h2.4v2.4M80.7 215.8h2.4v2.4h-2.4zM84.5 215.8h2.4v2.4h-2.4zM88.3 215.8h2.4v2.4h-2.4zM92.1 215.8h2.4v2.4h-2.4zM95.9 215.8h2.4v2.4h-2.4zM99.7 215.8h2.5v2.4h-2.5z"/>
<path d="M103.5 215.8h2.5v2.4h-2.5zM107.3 215.8h2.5v2.4h-2.5zM111.2 215.8h2.4v2.4h-2.4zM115 215.8h2.4v2.4h-2.4zM120 215.8h2.5v2.5h-2.5zM120 212h2.5v2.4h-2.5zM120 208.2h2.5v2.4h-2.5zM120 204.4h2.5v2.4h-2.5zM120 200.6h2.5v2.4h-2.5z"/>
<circle cx="76.4" cy="55.6" r="1.2"/>
</g>
<path d="M105.4 80.5a8 8 0 0 0-11.7-7.1 8 8 0 0 0-.9 13.6 8 8 0 0 0 12.6-5.4v-1.1" fill="none" stroke="#000" stroke-width=".2" stroke-dasharray="3.3 1 .3 .7 .3 1" stroke-linecap="butt"/>
<text font-size="5.5" x="20.6" y="26">MON0063A</text>
<text font-size="5.3" x="144.1" y="17.4">PACKAGE OUTLINE</text>
<text font-size="4.4" x="141.6" y="26">QFM - 2.4 mm max height</text>
<text font-size="3.2" x="106" y="275.3">www.ti.com</text>
<g font-size="2.9">
<text x="19.4" y="242.7">NOTES:</text>
<text x="19.4" y="249">1. All linear dimensions are in millimeters. Any dimensions in parenthesis are for reference only. Dimensioning and tolerancing</text>
<text x="19.4" y="255.3">2. This drawing is subject to change without notice.</text>
<text x="22.7" y="252.2">per ASME Y14.5M.</text>
</g>
<g font-size="2.8">
<text x="166.4" y="32">QUAD FLAT MODULE</text>
<text x="61.9" y="44.6">A</text>
<text x="104.8" y="43.1">25.25</text>
<text x="104.8" y="46.1">24.75</text>
<text x="153.2" y="43.5">B</text>
<text x="53.2" y="62.5">PIN 1 ID</text>
<text x="35.8" y="81.2">19.61</text>
<text x="45.2" y="81.2">0.1</text>
<text x="150.6" y="80">20.75</text>
<text x="150.6" y="83">20.25</text>
<text x="46.3" y="95">PICK &amp; PLACE</text>
<text x="46" y="98">NOZZLE AREA</text>
<text x="89.8" y="117.2">16.74</text>
<text x="99.1" y="117.2">0.1</text>
<text x="49.8" y="123.5">2.40</text>
<text x="49.8" y="126.5">2.03</text>
<text x="153.8" y="128.7">C</text>
<text x="55.9" y="141.2">0.88</text>
<text x="55.9" y="144.2">0.72</text>
<text x="91.8" y="147.1">2X 12.7</text>
<text x="48" y="154.9">30X 1.27</text>
<text x="87" y="153.4">20X 1.27</text>
<text x="105.7" y="151.1">PKG</text>
<text x="90.2" y="172.9">9X</text>
<text x="60" y="179.1">1.5</text>
<text x="84.3" y="175.9">2</text>
<text x="88.2" y="175.9">0.05</text>
<text x="45.1" y="181.4">2X</text>
<text x="39.8" y="189.6">PADS 1-16</text>
<text x="43.3" y="186">19.05</text>
<text x="149.9" y="186.6">PKG</text>
<text x="41.9" y="192.8">&amp; 28-43</text>
<text x="154.8" y="197.2">PADS 17-27</text>
<text x="158.3" y="193.6">19.038</text>
<text x="51.2" y="198.3">6X 3</text>
<text x="157.7" y="200.4">&amp; 44-54</text>
<text x="53" y="209.4">PIN 1 ID</text>
<text x="54.6" y="212.4">(45 X1)</text>
<text x="49.4" y="225.1">(0.326) TYP</text>
<text x="81.6" y="226.9">6X 3</text>
<text x="111.6" y="226.9">2.224</text>
<text x="132.5" y="225.7">54X</text>
<text x="141" y="225.7">0.81</text>
<text x="149.5" y="225.7">0.08</text>
<text x="86.4" y="232.9">11.769</text>
<text x="111.3" y="232.9">4.321</text>
<text x="139.3" y="233.8">0.05</text>
<text x="139.3" y="229.8">0.15</text>
<text x="149.9" y="229.8">C A B</text>
<text x="149.9" y="233.8">C</text>
<text x="170" y="237.2">4223415/C</text>
<text x="186" y="237.2">06/2019</text>
</g>
<g font-size="2.4">
<text x="67.3" y="159.1">16</text>
<text x="74.6" y="156.8">17</text>
<text x="114.9" y="156.9">27</text>
<text x="119.7" y="156.9">28</text>
<text x="67.3" y="162.8">15</text>
<text x="123.3" y="164.5">29</text>
<text x="77.2" y="183.1">57</text>
<text x="91.3" y="180.1">60</text>
<text x="105.6" y="183.1">63</text>
<text x="77.1" y="192.1">56</text>
<text x="91.3" y="193.8">59</text>
<text x="105.5" y="193.8">62</text>
<text x="77.1" y="201.4">55</text>
<text x="105.5" y="201.2">61</text>
<text x="89.1" y="207.6">58</text>
<text x="68.5" y="214.1">2</text>
<text x="123.3" y="214.3">42</text>
<text x="68.6" y="219.6">1</text>
<text x="76.7" y="221.8">54</text>
<text x="114.9" y="221.7">44</text>
<text x="122" y="221.8">43</text>
</g>
<text font-size=".3" x="105.8" y="28">SCALE 0.600</text>
</svg>
